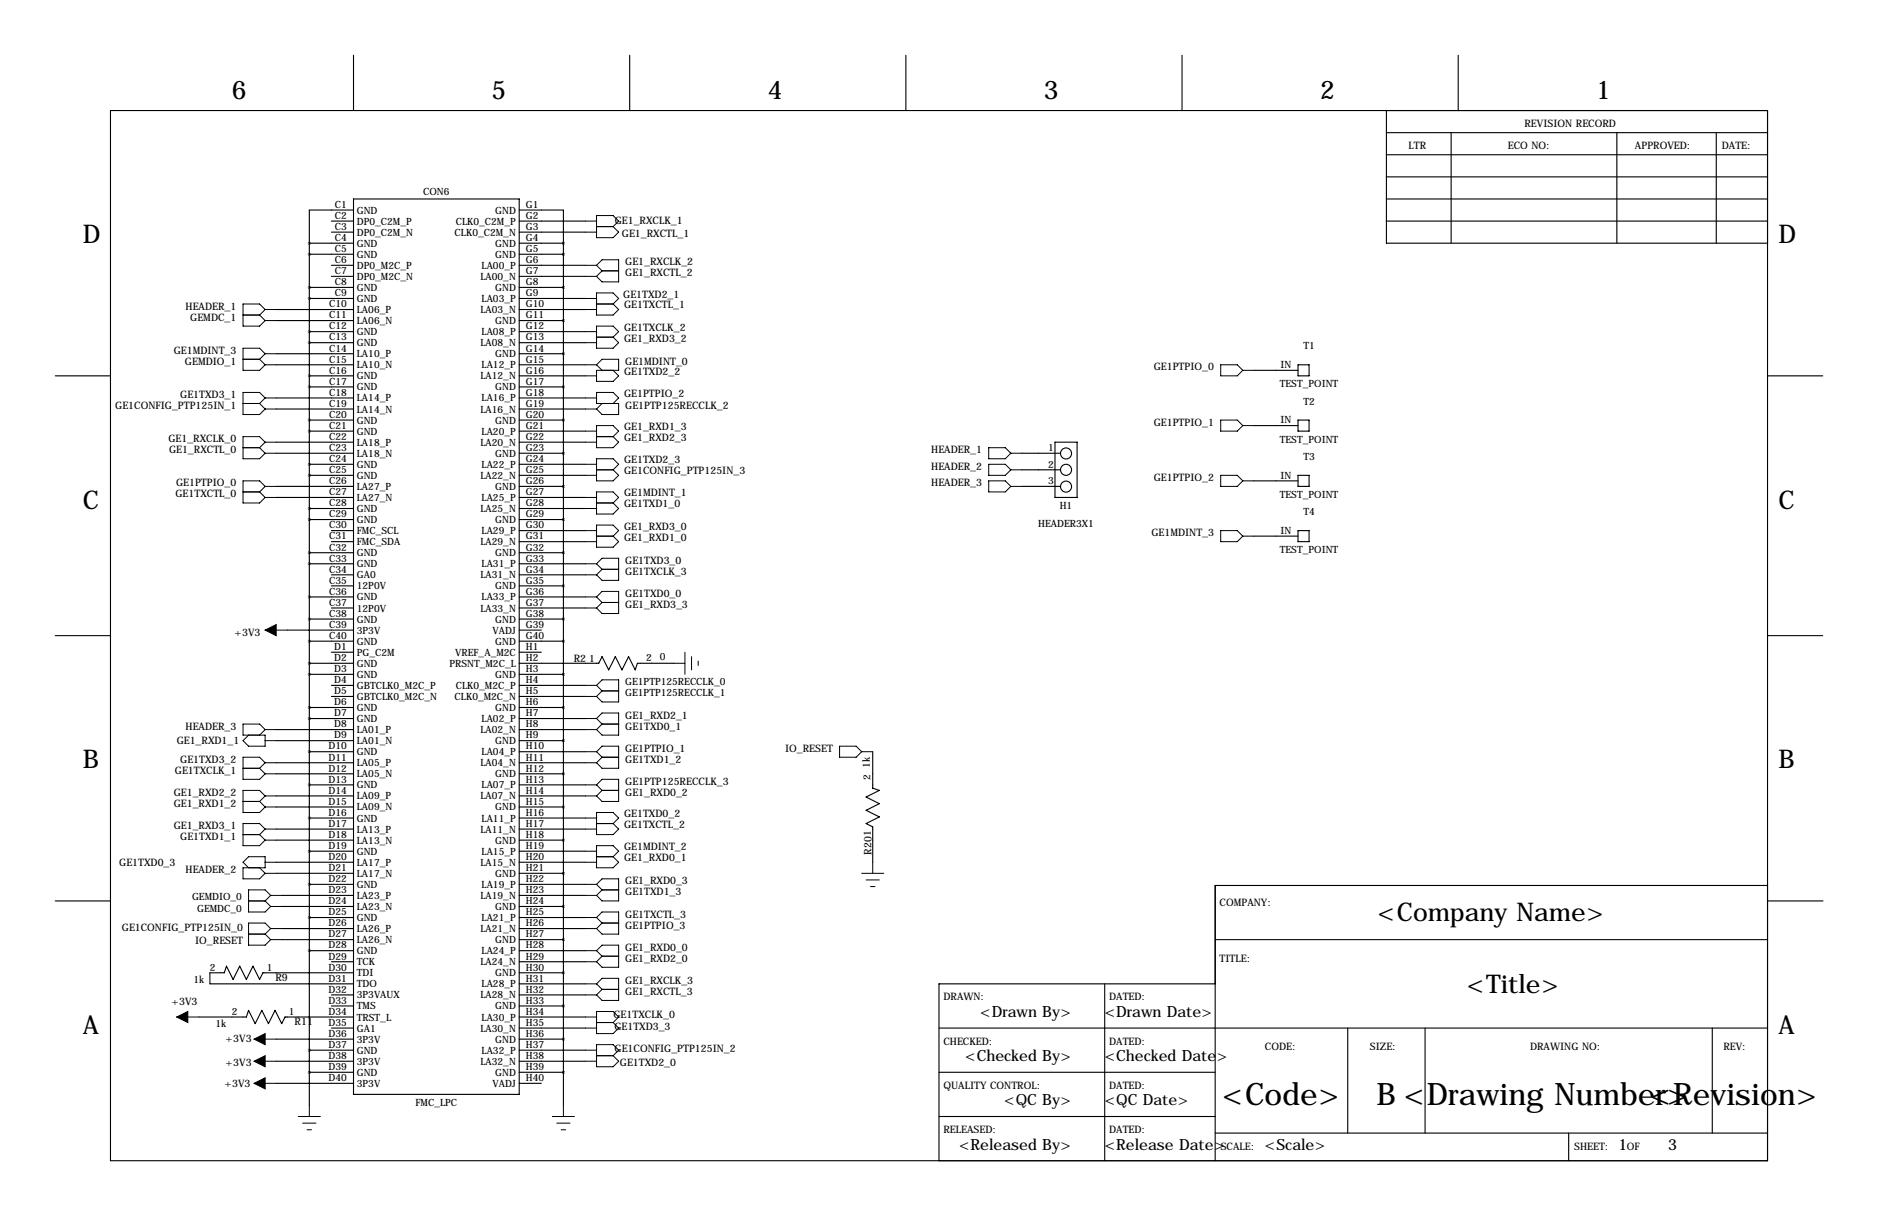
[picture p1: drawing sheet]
<svg xmlns="http://www.w3.org/2000/svg" width="432mm" height="279mm" viewBox="0 0 432 279" stroke-linecap="round" stroke-linejoin="round" font-family="sans-serif">
<g fill="none" stroke="#000" stroke-width=".25">
<path d="M81.3 12.7v12.7M144.8 12.7v12.7M208.3 12.7v12.7M271.8 12.7v12.7M335.3 12.7v12.7M25.4 25.4h381v241.3h-381zM318.8 30.5h87.6M318.8 35.6h87.6M318.8 25.4v30.5h87.6M333.7 30.5v25.4M371.8 30.5v25.4M394.6 30.5v25.4"/>
<path d="M71.1 55.9h10.2M71.1 58.4h10.2M71.1 55.9v198.1M76.2 50.8h5.1M76.2 53.3h5.1M81.3 48.3h-10.2v7.6M81.3 45.7h38.1v205.8h-38.1zM119.4 48.3h10.1v7.6M119.4 50.8h15.2M119.4 55.9h10.1M119.4 53.3h15.2M119.4 58.4h10.1"/>
<path d="M129.5 55.9v198.1M318.8 45.7h87.6M318.8 50.8h87.6M318.8 40.6h87.6M63.5 71.1h17.8M63.5 73.7h17.8M71.1 66h10.2M71.1 68.6h10.2M71.1 76.2h10.2M71.1 78.7h10.2M76.2 61h5.1M76.2 63.5h5.1"/>
<path d="M119.4 61h15.2M119.4 63.5h15.2M119.4 66h10.1M119.4 68.6h15.2M119.4 71.1h15.2M119.4 73.7h10.1M119.4 76.2h15.2M119.4 78.7h15.2M12.7 86.4h12.7M63.5 81.3h17.8M63.5 83.8h17.8M63.5 91.4h17.8"/>
<path d="M63.5 94h17.8M71.1 86.4h10.2M71.1 88.9h10.2M71.1 96.5h10.2M71.1 99.1h10.2M119.4 86.4h15.2M119.4 81.3h10.1M119.4 83.8h15.2M119.4 88.9h10.1M119.4 91.4h15.2M119.4 94h15.2M119.4 96.5h10.1"/>
<path d="M119.4 99.1h15.2M288.3 85.1h10.1M288.3 97.8h10.1M298.4 83.8h2.6v2.6h-2.6zM298.4 96.5h2.6v2.6h-2.6zM406.4 86.4h12.7M63.5 101.6h17.8M63.5 104.1h17.8M63.5 111.8h17.8M63.5 114.3h17.8M71.1 106.7h10.2M71.1 109.2h10.2"/>
<path d="M71.1 116.8h10.2M71.1 119.4h10.2M119.4 101.6h15.2M119.4 104.1h10.1M119.4 106.7h15.2M119.4 109.2h15.2M119.4 111.8h10.1M119.4 114.3h15.2M119.4 116.8h15.2M119.4 119.4h10.1M234.9 104.1h8.9M234.9 111.8h8.9"/>
<path d="M234.9 107.9h8.9M242.6 101.6h5v12.7h-5zM288.3 110.5h10.1M298.4 109.2h2.6v2.6h-2.6zM71.1 127h10.2M71.1 129.5h10.2M71.1 137.2h10.2M76.2 121.9h5.1M76.2 124.5h5.1M76.2 132.1h5.1M76.2 134.6h5.1M76.2 139.7h5.1"/>
<path d="M119.4 121.9h15.2M119.4 124.5h15.2M119.4 127h10.1M119.4 129.5h15.2M119.4 132.1h15.2M119.4 134.6h10.1M119.4 137.2h15.2M119.4 139.7h15.2M288.3 123.2h10.1M298.4 121.9h2.6v2.6h-2.6zM12.7 146h12.7M66 144.8h15.3"/>
<path d="M71.1 142.2h10.2M71.1 147.3h10.2M71.1 152.4h10.2M71.1 154.9h10.2M76.2 149.9h5.1M76.2 157.5h5.1M119.4 142.2h10.1M119.4 144.8h5.1M119.4 147.3h10.1M119.4 149.9h5.1M119.4 152.4h18.3l.7-1.5 1.6 3 1.5-3 1.5 3 1.5-3 1.5 3 .6-1.5h8.3M119.4 154.9h10.1"/>
<path d="M119.4 157.5h15.2M406.4 146h12.7M63.5 167.6h17.8M63.5 170.2h17.8M63.5 175.3h17.8M63.5 177.8h17.8M71.1 162.6h10.2M71.1 165.1h10.2M71.1 172.7h10.2M76.2 160h5.1M119.4 160h15.2M119.4 162.6h10.1"/>
<path d="M119.4 165.1h15.2M119.4 167.6h15.2M119.4 170.2h10.1M119.4 172.7h15.2M119.4 175.3h15.2M119.4 177.8h10.1M200.7 172.7v8.4l1.5 .5-3.1 1.5 3.1 1.6-3.1 1.5 3.1 1.5-3.1 1.5 1.6 .8v8.1M63.5 182.9h17.8M63.5 185.4h17.8M63.5 190.5h17.8M63.5 193h17.8M63.5 198.1h17.8"/>
<path d="M71.1 180.3h10.2M71.1 188h10.2M71.1 195.6h10.2M119.4 180.3h15.2M119.4 182.9h15.2M119.4 185.4h10.1M119.4 188h15.2M119.4 190.5h15.2M119.4 193h10.1M119.4 195.6h15.2M119.4 198.1h15.2M12.7 207h12.7"/>
<path d="M63.5 200.7h17.8M64.8 215.9h16.5M64.8 205.7h16.5M64.8 208.3h16.5M64.8 213.4h16.5M71.1 203.2h10.2M71.1 210.8h10.2M71.1 218.4h10.2M119.4 215.9h10.1M119.4 200.7h10.1M119.4 203.2h15.2M119.4 205.7h15.2"/>
<path d="M119.4 208.3h10.1M119.4 210.8h15.2M119.4 213.4h15.2M119.4 218.4h15.2M279.4 215.9h127M406.4 203.5h-127v63.2M406.5 207h12.7M45.7 233.7h10.9l.5-1.5 1.6 3 1.5-3 1.5 3 1.5-3 1.6 3 .7-1.5h15.8M63.5 238.8h17.8M76.2 236.2h5.1M76.2 221h5.1M76.2 228.6h5.1"/>
<path d="M76.2 231.1h5.1M81.3 223.5h-20.8l-.8 1.5-1.5-3-1.6 3-1.5-3-1.5 3-1.5-3-.5 1.5h-3.3v2.6h33M119.4 236.2h15.2M119.4 226.1h15.2M119.4 221h15.2M119.4 223.5h10.1M119.4 228.6h15.2M119.4 231.1h10.1M119.4 233.7h15.2M119.4 238.8h10.1M215.9 236.2h190.5M254 226.1v40.6"/>
<path d="M279.4 226.1h-63.5v40.6M309.9 236.2v24.1M327.7 236.2v24.1M393.7 236.2v24.1M63.5 243.8h17.8M63.5 248.9h17.8M71.1 246.4h10.2M71.1 241.3h10.2M119.4 246.4h10.1M119.4 241.3h15.2M119.4 243.8h15.2M119.4 248.9h5.1"/>
<path d="M215.9 246.4h63.5M215.9 256.5h63.5M279.4 260.3h127M360.7 260.3v6.4"/>
<circle cx="245.1" cy="107.9" r="1.27"/>
<circle cx="245.1" cy="111.8" r="1.27"/>
<circle cx="245.1" cy="104.2" r="1.27"/>
</g>
<g fill="none" stroke="#000" stroke-width=".23">
<path d="M134.6 50.8h2.6M134.6 53.3h2.6M137.2 49.5h3.8l1.2 1.3-1.2 1.3 1.2 1.2-1.2 1.3h-3.8zM137.2 52.1h3.8M55.9 72.4h3.8M59.7 72.4l1.3 1.3M61 71.1l-1.3-1.3h-3.8v5.1h3.8l1.3-1.2M61 71.1h2.5M61 73.7h2.5M61 71.1l-1.3 1.3M134.6 61h2.6M134.6 63.5h2.6"/>
<path d="M134.6 68.6h2.6M134.6 71.1h2.6M134.6 76.2h2.6M134.6 78.7h2.6M137.2 67.3h3.8l1.2 1.3-1.2 1.2 1.2 1.3-1.2 1.3h-3.8zM137.2 74.9h3.8l1.2 1.3-1.2 1.3 1.2 1.2-1.2 1.3h-3.8zM137.2 61l1.2-1.3h3.8v5.1h-3.8l-1.2-1.3M137.2 61l1.2 1.2M137.2 69.8h3.8M137.2 77.5h3.8M138.4 62.2h3.8M138.4 62.2l-1.2 1.3"/>
<path d="M55.9 92.7h3.8M55.9 82.5h3.8M59.7 82.5l1.3 1.3M59.7 92.7l1.3 1.3M61 81.3l-1.3-1.3h-3.8v5.1h3.8l1.3-1.3M61 91.4h2.5M61 91.4l-1.3-1.2h-3.8v5h3.8l1.3-1.2M61 81.3h2.5M61 81.3l-1.3 1.2M61 83.8h2.5M61 91.4l-1.3 1.3M61 94h2.5"/>
<path d="M134.6 86.4h2.6M134.6 91.4h2.6M134.6 99.1h2.6M134.6 83.8h2.6M134.6 94h2.6M137.2 83.8l1.2-1.3h3.8v2.6h-5v2.5h3.8l1.2-1.2-1.2-1.3M137.2 97.8h3.8l1.2 1.3-1.2 1.2 1.2 1.3-1.2 1.3h-3.8zM137.2 83.8l1.2 1.3M138.4 92.7l-1.2 1.3M141 92.7l1.2-1.3-1.2-1.2h-3.8v2.5h5v2.5h-3.8l-1.2-1.2M280.7 83.8h3.8l1.3 1.3-1.3 1.3h-3.8zM280.7 96.5h3.8l1.3 1.3-1.3 1.3h-3.8z"/>
<path d="M285.8 85.1h2.5M285.8 97.8h2.5M55.9 102.9h3.8M55.9 113h3.8M59.7 102.9l1.3 1.2M59.7 113l1.3 1.3M61 101.6l-1.3-1.3h-3.8v5.1h3.8l1.3-1.3M61 101.6h2.5M61 111.8l-1.3-1.3h-3.8v5.1h3.8l1.3-1.3M61 114.3h2.5M61 101.6l-1.3 1.3M61 104.1h2.5"/>
<path d="M61 111.8h2.5M61 111.8l-1.3 1.2M134.6 101.6h2.6M134.6 106.7h2.6M134.6 109.2h2.6M134.6 114.3h2.6M134.6 116.8h2.6M137.2 105.4h3.8l1.2 1.3-1.2 1.2 1.2 1.3-1.2 1.3h-3.8zM137.2 113h3.8l1.2 1.3-1.2 1.3 1.2 1.2-1.2 1.3h-3.8zM137.2 100.3h3.8M137.2 107.9h3.8M137.2 115.6h3.8"/>
<path d="M227.3 102.9h3.8l1.3 1.2-1.3 1.3h-3.8zM227.3 106.7h3.8l1.3 1.2-1.3 1.3h-3.8zM227.3 110.5h3.8l1.3 1.3-1.3 1.2h-3.8zM232.4 107.9h2.5M232.4 104.1h2.5M232.4 111.8h2.5M280.7 109.2h3.8l1.3 1.3-1.3 1.3h-3.8zM285.8 110.5h2.5M134.6 121.9h2.6M134.6 124.5h2.6M134.6 129.5h2.6M134.6 132.1h2.6"/>
<path d="M134.6 137.2h2.6M134.6 139.7h2.6M137.2 120.7h3.8l1.2 1.2-1.2 1.3 1.2 1.3-1.2 1.2h-3.8zM137.2 129.5l1.2-1.2h3.8v5h-3.8l-1.2-1.2M137.2 137.2l1.2-1.3h3.8v5.1h-3.8l-1.2-1.3M137.2 123.2h3.8M137.2 129.5l1.2 1.3M137.2 137.2l1.2 1.2M138.4 130.8h3.8M138.4 130.8l-1.2 1.3M138.4 138.4h3.8M138.4 138.4l-1.2 1.3"/>
<path d="M280.7 121.9h3.8l1.3 1.3-1.3 1.3h-3.8zM285.8 123.2h2.5M61 144.8h5M134.6 157.5h2.6M137.2 157.5l1.2-1.3h3.8v5.1h-3.8l-1.2-1.3M137.2 157.5l1.2 1.3M138.4 158.8h3.8M138.4 158.8l-1.2 1.2M154.9 152.4h2.6M157.5 149.9v5M159 150.9v3M160.5 151.9v1"/>
<path d="M55.9 176.5h3.8M59.7 176.5l1.3 1.3M61 170.2h2.5M61 167.6l-1.3-1.2h-3.8v2.5h5.1v2.5h-3.9l-1.2-1.2 1.2-1.3M61 175.3l-1.3-1.3h-3.8v5.1h3.8l1.3-1.3M61 167.6l-1.3 1.3M61 167.6h2.5M61 175.3h2.5M61 175.3l-1.3 1.2M61 177.8h2.5M134.6 160h2.6M134.6 165.1h2.6"/>
<path d="M134.6 167.6h2.6M134.6 172.7h2.6M134.6 175.3h2.6M137.2 165.1l1.2-1.3h3.8v5.1h-3.8l-1.2-1.3M137.2 172.7l1.2-1.3h3.8v5.1h-3.8l-1.2-1.2M137.2 165.1l1.2 1.3M137.2 172.7l1.2 1.3M138.4 166.4h3.8M138.4 166.4l-1.2 1.2M138.4 174h3.8M138.4 174l-1.2 1.3M193 171.4h3.8l1.3 1.3-1.3 1.3h-3.8z"/>
<path d="M198.1 172.7h2.6M55.9 184.1h3.8M55.9 191.8h3.8M57.1 199.4l-1.2-1.3 1.2-1.3h3.9v2.6h-5.1v2.5h3.8l1.3-1.2M59.7 191.8l1.3 1.2M59.7 184.1l1.3 1.3M59.7 199.4l1.3 1.3M61 198.1h2.5M61 190.5l-1.3-1.3h-3.8v5.1h3.8l1.3-1.3M61 190.5l-1.3 1.3M61 182.9l-1.3-1.3h-3.8v5.1h3.8l1.3-1.3M61 182.9h2.5"/>
<path d="M61 190.5h2.5M61 193h2.5M61 185.4h2.5M61 182.9l-1.3 1.2M134.6 198.1h2.6M134.6 182.9h2.6M134.6 188h2.6M134.6 190.5h2.6M134.6 195.6h2.6M134.6 180.3h2.6M137.2 186.7h3.8l1.2 1.3-1.2 1.2 1.2 1.3-1.2 1.3h-3.8zM137.2 194.3h3.8l1.2 1.3-1.2 1.2 1.2 1.3-1.2 1.3h-3.8z"/>
<path d="M137.2 180.3l1.2-1.2h3.8v5h-3.8l-1.2-1.2M137.2 196.8h3.8M137.2 189.2h3.8M137.2 180.3l1.2 1.3M138.4 181.6h3.8M138.4 181.6l-1.2 1.3M200.7 198.1v2.6M57.1 214.6h3.9M57.1 207h3.9M61 207l1.2 1.3M61 200.7h2.5M61 214.6l1.2 1.3"/>
<path d="M62.2 213.4l-1.2-1.3h-3.9v5.1h3.9l1.2-1.3M62.2 213.4h2.6M62.2 205.7l-1.2-1.2h-3.9v5h3.9l1.2-1.2M62.2 205.7h2.6M62.2 205.7l-1.2 1.3M62.2 208.3h2.6M62.2 213.4l-1.2 1.2M62.2 215.9h2.6M134.6 218.4h2.6M134.6 213.4h2.6M134.6 210.8h2.6M134.6 205.7h2.6"/>
<path d="M134.6 203.2h2.6M137.2 203.2l1.2-1.3h3.8v5.1h-3.8l-1.2-1.3M137.2 210.8l1.2-1.3h3.8v5.1h-3.8l-1.2-1.2M137.2 218.4l1.2-1.2h3.8v5h-3.8l-1.2-1.2M137.2 218.4l1.2 1.3M137.2 210.8l1.2 1.3M137.2 203.2l1.2 1.3M138.4 219.7h3.8M138.4 219.7l-1.2 1.3M138.4 212.1h3.8M138.4 212.1l-1.2 1.3M138.4 204.5h3.8"/>
<path d="M138.4 204.5l-1.2 1.2M198.1 200.7h5.1M199.1 202.2h3.1M200.2 203.7h1M40.6 233.7h5.1M58.4 238.8h5.1M134.6 236.2h2.6M134.6 233.7h2.6M134.6 228.6h2.6M134.6 226.1h2.6M134.6 221h2.6M137.2 232.4h3.8l1.2 1.3-1.2 1.2 1.2 1.3-1.2 1.3h-3.8z"/>
<path d="M137.2 234.9h3.8M137.2 226.1l1.2-1.3h3.8v5.1h-3.8l-1.2-1.3M137.2 226.1l1.2 1.2M138.4 227.3h3.8M138.4 227.3l-1.2 1.3M58.4 248.9h5.1M58.4 243.8h5.1M68.6 256.5h5.1M69.6 258.1h3M70.6 259.6h1M71.1 254v2.5M127 256.5h5.1"/>
<path d="M128 258.1h3.1M129 259.6h1M129.5 254v2.5M134.6 243.8h2.6M134.6 241.3h2.6M137.2 240h3.8l1.2 1.3-1.2 1.3 1.2 1.2-1.2 1.3h-3.8zM137.2 242.6h3.8"/>
</g>
<path d="M61 144.8l2.5-1.3v2.5zM40.6 233.7l2.6-1.3v2.5zM58.4 238.8l2.6-1.3v2.5zM58.4 248.9l2.6-1.3v2.6zM58.4 243.8l2.6-1.2v2.5z" fill="#000" stroke="#000" stroke-width=".23"/>
<path d="M129.5 246.4a.05 .05 0 0 0 .1 0 .05 .05 0 0 0-.1 0zM129.5 238.8a.05 .05 0 0 0 .1 0 .05 .05 0 0 0-.1 0zM129.5 231.1a.05 .05 0 0 0 .1 0 .05 .05 0 0 0-.1 0zM129.5 223.5a.05 .05 0 0 0 .1 0 .05 .05 0 0 0-.1 0zM129.5 215.9a.05 .05 0 0 0 .1 0 .05 .05 0 0 0-.1 0zM129.5 208.3a.05 .05 0 0 0 .1 0 .05 .05 0 0 0-.1 0zM129.5 200.7a.05 .05 0 0 0 .1 0 .05 .05 0 0 0-.1 0zM129.5 193a.05 .05 0 0 0 .1 0 .05 .05 0 0 0-.1 0zM129.5 185.4a.05 .05 0 0 0 .1 0 .05 .05 0 0 0-.1 0zM129.5 177.8a.05 .05 0 0 0 .1 0 .05 .05 0 0 0-.1 0zM129.5 170.2a.05 .05 0 0 0 .1 0 .05 .05 0 0 0-.1 0zM129.5 162.6a.05 .05 0 0 0 .1 0 .05 .05 0 0 0-.1 0zM129.5 154.9a.05 .05 0 0 0 .1 0 .05 .05 0 0 0-.1 0zM129.5 147.3a.05 .05 0 0 0 .1 0 .05 .05 0 0 0-.1 0zM129.5 142.2a.05 .05 0 0 0 .1 0 .05 .05 0 0 0-.1 0zM129.5 134.6a.05 .05 0 0 0 .1 0 .05 .05 0 0 0-.1 0zM129.5 127a.05 .05 0 0 0 .1 0 .05 .05 0 0 0-.1 0zM129.5 119.4a.05 .05 0 0 0 .1 0 .05 .05 0 0 0-.1 0zM129.5 111.8a.05 .05 0 0 0 .1 0 .05 .05 0 0 0-.1 0zM129.5 104.1a.05 .05 0 0 0 .1 0 .05 .05 0 0 0-.1 0zM129.5 96.5a.05 .05 0 0 0 .1 0 .05 .05 0 0 0-.1 0zM129.5 88.9a.05 .05 0 0 0 .1 0 .05 .05 0 0 0-.1 0zM129.5 81.3a.05 .05 0 0 0 .1 0 .05 .05 0 0 0-.1 0zM129.5 73.7a.05 .05 0 0 0 .1 0 .05 .05 0 0 0-.1 0zM129.5 66a.05 .05 0 0 0 .1 0 .05 .05 0 0 0-.1 0zM129.5 58.4a.05 .05 0 0 0 .1 0 .05 .05 0 0 0-.1 0zM129.5 55.9a.05 .05 0 0 0 .1 0 .05 .05 0 0 0-.1 0z" fill="#000" stroke="#000" stroke-width=".63"/>
<g font-size="7.1">
<text x="281" y="254">&lt;Code&gt;</text>
<text x="316.5" y="254">B &lt;Drawing Number&gt;</text>
<text x="379.4" y="254">&lt;Revision&gt;</text>
</g>
<g font-size="5.9">
<text x="53.3" y="22.9">6</text>
<text x="113" y="22.9">5</text>
<text x="176.5" y="22.9">4</text>
<text x="240" y="22.9">3</text>
<text x="303.5" y="22.9">2</text>
<text x="367" y="22.9">1</text>
<text x="19" y="55.9">D</text>
<text x="408.9" y="55.9">D</text>
<text x="19" y="116.8">C</text>
<text x="408.9" y="116.8">C</text>
<text x="19" y="176.5">B</text>
<text x="408.9" y="176.5">B</text>
<text x="316.8" y="211.6">&lt;Company Name&gt;</text>
<text x="337.3" y="228.1">&lt;Title&gt;</text>
<text x="19" y="237.5">A</text>
<text x="408.9" y="237.5">A</text>
</g>
<g font-size="3.6">
<text x="225.4" y="233.7">&lt;Drawn By&gt;</text>
<text x="254" y="233.7">&lt;Drawn Date&gt;</text>
<text x="221.9" y="243.8">&lt;Checked By&gt;</text>
<text x="254" y="243.8">&lt;Checked Date&gt;</text>
<text x="230.9" y="254">&lt;QC By&gt;</text>
<text x="254" y="254">&lt;QC Date&gt;</text>
<text x="220.5" y="264.1">&lt;Released By&gt;</text>
<text x="254" y="264.1">&lt;Release Date&gt;</text>
<text x="290.8" y="264.1">&lt;Scale&gt;</text>
<text x="372.1" y="264.1">1</text>
<text x="383.5" y="264.1">3</text>
</g>
<g font-size="2.4">
<text x="350.5" y="29.2">REVISION RECORD</text>
<text x="323.8" y="34.3">LTR</text>
<text x="346.7" y="34.3">ECO NO:</text>
<text x="375.9" y="34.3">APPROVED:</text>
<text x="395.9" y="34.3">DATE:</text>
<text x="141.4" y="51.6">GE1_RXCLK_1</text>
<text x="143" y="54.4">GE1_RXCTL_1</text>
<text x="143.8" y="61">GE1_RXCLK_2</text>
<text x="143.8" y="63.5">GE1_RXCTL_2</text>
<text x="42.7" y="71.1">HEADER_1</text>
<text x="143.3" y="68.6">GE1TXD2_1</text>
<text x="143.5" y="70.9">GE1TXCTL_1</text>
<text x="43.8" y="73.7">GEMDC_1</text>
<text x="143.5" y="75.9">GE1TXCLK_2</text>
<text x="40" y="81.3">GE1MDINT_3</text>
<text x="42.5" y="83.8">GEMDIO_1</text>
<text x="143.5" y="78.5">GE1_RXD3_2</text>
<text x="143.8" y="83.8">GE1MDINT_0</text>
<text x="143.5" y="86.1">GE1TXD2_2</text>
<text x="265.3" y="85.1">GE1PTPIO_0</text>
<text x="26.5" y="94">GE1CONFIG_PTP125IN_1</text>
<text x="41.5" y="91.4">GE1TXD3_1</text>
<text x="143.5" y="91.2">GE1PTPIO_2</text>
<text x="143.8" y="94">GE1PTP125RECCLK_2</text>
<text x="38.7" y="101.6">GE1_RXCLK_0</text>
<text x="143.5" y="98.8">GE1_RXD1_3</text>
<text x="143.5" y="101.3">GE1_RXD2_3</text>
<text x="265.3" y="97.8">GE1PTPIO_1</text>
<text x="38.9" y="104.1">GE1_RXCTL_0</text>
<text x="143.5" y="106.4">GE1TXD2_3</text>
<text x="214.1" y="104.1">HEADER_1</text>
<text x="214.1" y="107.9">HEADER_2</text>
<text x="40.5" y="111.8">GE1PTPIO_0</text>
<text x="143.5" y="109">GE1CONFIG_PTP125IN_3</text>
<text x="214.1" y="111.8">HEADER_3</text>
<text x="265.3" y="110.5">GE1PTPIO_2</text>
<text x="40.4" y="114.3">GE1TXCTL_0</text>
<text x="143.5" y="114">GE1MDINT_1</text>
<text x="143.5" y="116.6">GE1TXD1_0</text>
<text x="143.5" y="121.7">GE1_RXD3_0</text>
<text x="143.5" y="124.2">GE1_RXD1_0</text>
<text x="264.7" y="123.2">GE1MDINT_3</text>
<text x="143.8" y="129.5">GE1TXD3_0</text>
<text x="143.8" y="132.1">GE1TXCLK_3</text>
<text x="143.8" y="137.2">GE1TXD0_0</text>
<text x="143.8" y="139.7">GE1_RXD3_3</text>
<text x="53.9" y="146">+3V3</text>
<text x="131.9" y="152.1">R2</text>
<text x="42.7" y="167.6">HEADER_3</text>
<text x="143.8" y="165.1">GE1_RXD2_1</text>
<text x="143.8" y="167.6">GE1TXD0_1</text>
<text x="40.6" y="170.9">GE1_RXD1_1</text>
<text x="143.8" y="172.7">GE1PTPIO_1</text>
<text x="180.5" y="172.7">IO_RESET</text>
<text x="40.2" y="177.8">GE1TXCLK_1</text>
<text x="41.5" y="175.3">GE1TXD3_2</text>
<text x="143.8" y="175.3">GE1TXD1_2</text>
<text x="40" y="185.4">GE1_RXD1_2</text>
<text x="40" y="182.9">GE1_RXD2_2</text>
<text x="143.8" y="182.9">GE1_RXD0_2</text>
<text x="143.8" y="180.3">GE1PTP125RECCLK_3</text>
<text x="40" y="190.5">GE1_RXD3_1</text>
<text x="143.5" y="187.7">GE1TXD0_2</text>
<text x="143.5" y="190.2">GE1TXCTL_2</text>
<text x="41.5" y="193">GE1TXD1_1</text>
<text x="143.5" y="195.3">GE1MDINT_2</text>
<text x="143.5" y="197.9">GE1_RXD0_1</text>
<text x="200.4" y="196.4" transform="rotate(-90 200.4 196.4)">R201</text>
<text x="27.4" y="198.9">GE1TXD0_3</text>
<text x="42.7" y="200.7">HEADER_2</text>
<text x="143.8" y="203.2">GE1_RXD0_3</text>
<text x="143.8" y="205.7">GE1TXD1_3</text>
<text x="280.4" y="208.3">COMPANY:</text>
<text x="28" y="213.9">GE1CONFIG_PTP125IN_0</text>
<text x="143.8" y="213.4">GE1PTPIO_3</text>
<text x="143.8" y="210.8">GE1TXCTL_3</text>
<text x="44.9" y="216.9">IO_RESET</text>
<text x="143.8" y="221">GE1_RXD2_0</text>
<text x="143.8" y="218.4">GE1_RXD0_0</text>
<text x="280.4" y="221">TITLE:</text>
<text x="63.3" y="225.4">R9</text>
<text x="143.8" y="226.1">GE1_RXCLK_3</text>
<text x="39.4" y="230.9">+3V3</text>
<text x="141.1" y="233.9">GE1TXCLK_0</text>
<text x="143.8" y="228.6">GE1_RXCTL_3</text>
<text x="216.9" y="229.9">DRAWN:</text>
<text x="255" y="229.9">DATED:</text>
<text x="51.9" y="239.5">+3V3</text>
<text x="67.7" y="235.6">R11</text>
<text x="141.3" y="236.7">GE1TXD3_3</text>
<text x="51.9" y="244.9">+3V3</text>
<text x="141.3" y="241.8">GE1CONFIG_PTP125IN_2</text>
<text x="142.5" y="244.9">GE1TXD2_0</text>
<text x="216.9" y="240">CHECKED:</text>
<text x="255" y="240">DATED:</text>
<text x="290.8" y="241.3">CODE:</text>
<text x="315" y="241.3">SIZE:</text>
<text x="351.8" y="241.3">DRAWING NO:</text>
<text x="396.2" y="241.3">REV:</text>
<text x="51.6" y="249.7">+3V3</text>
<text x="216.9" y="250.2">QUALITY CONTROL:</text>
<text x="255" y="250.2">DATED:</text>
<text x="216.9" y="260.3">RELEASED:</text>
<text x="255" y="260.3">DATED:</text>
<text x="280.7" y="264.2">SCALE:</text>
<text x="361.9" y="264.2">SHEET:</text>
<text x="374" y="264.2">OF</text>
</g>
<g font-size="2.3">
<text x="77" y="47.8">C1</text>
<text x="97.3" y="44.7">CON6</text>
<text x="120.9" y="47.8">G1</text>
<text x="77" y="50.3">C2</text>
<text x="77" y="52.8">C3</text>
<text x="82" y="49.1">GND</text>
<text x="82" y="51.6">DP0_C2M_P</text>
<text x="104.8" y="51.6">CLK0_C2M_P</text>
<text x="113.9" y="49.1">GND</text>
<text x="120.9" y="50.3">G2</text>
<text x="120.9" y="52.8">G3</text>
<text x="77" y="55.4">C4</text>
<text x="77" y="57.9">C5</text>
<text x="82" y="54.1">DP0_C2M_N</text>
<text x="82" y="56.7">GND</text>
<text x="82" y="59.2">GND</text>
<text x="104.5" y="54.1">CLK0_C2M_N</text>
<text x="113.9" y="56.7">GND</text>
<text x="113.9" y="59.2">GND</text>
<text x="120.9" y="55.4">G4</text>
<text x="120.9" y="57.9">G5</text>
<text x="77" y="60.5">C6</text>
<text x="77" y="63">C7</text>
<text x="77" y="65.5">C8</text>
<text x="82" y="61.8">DP0_M2C_P</text>
<text x="82" y="64.3">DP0_M2C_N</text>
<text x="110.4" y="64.3">LA00_N</text>
<text x="110.7" y="61.8">LA00_P</text>
<text x="120.9" y="60.5">G6</text>
<text x="120.9" y="63">G7</text>
<text x="120.9" y="65.5">G8</text>
<text x="75.7" y="70.6">C10</text>
<text x="77" y="68.1">C9</text>
<text x="82" y="66.8">GND</text>
<text x="82" y="69.4">GND</text>
<text x="82" y="71.9">LA06_P</text>
<text x="110.4" y="71.9">LA03_N</text>
<text x="110.7" y="69.4">LA03_P</text>
<text x="113.9" y="66.8">GND</text>
<text x="120.9" y="68.1">G9</text>
<text x="120.9" y="70.6">G10</text>
<text x="75.7" y="73.2">C11</text>
<text x="75.7" y="75.7">C12</text>
<text x="82" y="74.5">LA06_N</text>
<text x="82" y="77">GND</text>
<text x="110.7" y="77">LA08_P</text>
<text x="113.9" y="74.5">GND</text>
<text x="120.9" y="73.2">G11</text>
<text x="120.9" y="75.7">G12</text>
<text x="75.7" y="78.2">C13</text>
<text x="75.7" y="80.8">C14</text>
<text x="75.7" y="83.3">C15</text>
<text x="82" y="79.5">GND</text>
<text x="82" y="82.1">LA10_P</text>
<text x="110.4" y="79.5">LA08_N</text>
<text x="113.9" y="82.1">GND</text>
<text x="120.9" y="78.2">G13</text>
<text x="120.9" y="80.8">G14</text>
<text x="120.9" y="83.3">G15</text>
<text x="299.7" y="80.3">T1</text>
<text x="75.7" y="85.9">C16</text>
<text x="75.7" y="88.4">C17</text>
<text x="82" y="84.6">LA10_N</text>
<text x="82" y="87.2">GND</text>
<text x="82" y="89.7">GND</text>
<text x="110.4" y="87.2">LA12_N</text>
<text x="110.7" y="84.6">LA12_P</text>
<text x="113.9" y="89.7">GND</text>
<text x="120.9" y="85.9">G16</text>
<text x="120.9" y="88.4">G17</text>
<text x="294.3" y="89">TEST_POINT</text>
<text x="294.4" y="84.6">IN</text>
<text x="75.7" y="90.9">C18</text>
<text x="75.7" y="93.5">C19</text>
<text x="82" y="92.2">LA14_P</text>
<text x="82" y="94.8">LA14_N</text>
<text x="110.4" y="94.8">LA16_N</text>
<text x="110.7" y="92.2">LA16_P</text>
<text x="120.9" y="90.9">G18</text>
<text x="120.9" y="93.5">G19</text>
<text x="299.7" y="93">T2</text>
<text x="75.7" y="96">C20</text>
<text x="75.7" y="98.6">C21</text>
<text x="75.7" y="101.1">C22</text>
<text x="82" y="97.3">GND</text>
<text x="82" y="99.9">GND</text>
<text x="110.7" y="99.9">LA20_P</text>
<text x="113.9" y="97.3">GND</text>
<text x="120.9" y="96">G20</text>
<text x="120.9" y="98.6">G21</text>
<text x="120.9" y="101.1">G22</text>
<text x="294.3" y="101.7">TEST_POINT</text>
<text x="294.4" y="97.3">IN</text>
<text x="75.7" y="103.6">C23</text>
<text x="75.7" y="106.2">C24</text>
<text x="82" y="102.4">LA18_P</text>
<text x="82" y="104.9">LA18_N</text>
<text x="82" y="107.5">GND</text>
<text x="110.4" y="102.4">LA20_N</text>
<text x="110.7" y="107.5">LA22_P</text>
<text x="113.9" y="104.9">GND</text>
<text x="120.9" y="103.6">G23</text>
<text x="120.9" y="106.2">G24</text>
<text x="241" y="107.4">2</text>
<text x="241" y="103.6">1</text>
<text x="299.7" y="105.7">T3</text>
<text x="75.7" y="108.7">C25</text>
<text x="75.7" y="111.3">C26</text>
<text x="75.7" y="113.8">C27</text>
<text x="82" y="110">GND</text>
<text x="82" y="112.6">LA27_P</text>
<text x="110.4" y="110">LA22_N</text>
<text x="113.9" y="112.6">GND</text>
<text x="120.9" y="108.7">G25</text>
<text x="120.9" y="111.3">G26</text>
<text x="120.9" y="113.8">G27</text>
<text x="241" y="111.3">3</text>
<text x="294.4" y="110">IN</text>
<text x="75.7" y="116.3">C28</text>
<text x="75.7" y="118.9">C29</text>
<text x="82" y="115.1">LA27_N</text>
<text x="82" y="117.6">GND</text>
<text x="110.4" y="117.6">LA25_N</text>
<text x="110.7" y="115.1">LA25_P</text>
<text x="120.9" y="116.3">G28</text>
<text x="120.9" y="118.9">G29</text>
<text x="243.7" y="116.8">H1</text>
<text x="294.3" y="114.4">TEST_POINT</text>
<text x="299.7" y="118.4">T4</text>
<text x="75.7" y="121.4">C30</text>
<text x="75.7" y="124">C31</text>
<text x="82" y="120.2">GND</text>
<text x="82" y="122.7">FMC_SCL</text>
<text x="82" y="125.3">FMC_SDA</text>
<text x="110.4" y="125.3">LA29_N</text>
<text x="110.7" y="122.7">LA29_P</text>
<text x="113.9" y="120.2">GND</text>
<text x="120.9" y="121.4">G30</text>
<text x="120.9" y="124">G31</text>
<text x="238.7" y="121">HEADER3X1</text>
<text x="294.4" y="122.7">IN</text>
<text x="75.7" y="126.5">C32</text>
<text x="75.7" y="129">C33</text>
<text x="75.7" y="131.6">C34</text>
<text x="82" y="127.8">GND</text>
<text x="82" y="130.3">GND</text>
<text x="110.7" y="130.3">LA31_P</text>
<text x="113.9" y="127.8">GND</text>
<text x="120.9" y="126.5">G32</text>
<text x="120.9" y="129">G33</text>
<text x="120.9" y="131.6">G34</text>
<text x="294.3" y="127.1">TEST_POINT</text>
<text x="75.7" y="134.1">C35</text>
<text x="75.7" y="136.7">C36</text>
<text x="82" y="132.9">GA0</text>
<text x="82" y="135.4">12P0V</text>
<text x="82" y="138">GND</text>
<text x="110.4" y="132.9">LA31_N</text>
<text x="110.7" y="138">LA33_P</text>
<text x="113.9" y="135.4">GND</text>
<text x="120.9" y="134.1">G35</text>
<text x="120.9" y="136.7">G36</text>
<text x="75.7" y="139.2">C37</text>
<text x="75.7" y="141.7">C38</text>
<text x="82" y="140.5">12P0V</text>
<text x="82" y="143">GND</text>
<text x="110.4" y="140.5">LA33_N</text>
<text x="113.9" y="143">GND</text>
<text x="120.9" y="139.2">G37</text>
<text x="120.9" y="141.7">G38</text>
<text x="75.7" y="144.3">C39</text>
<text x="75.7" y="146.8">C40</text>
<text x="76.9" y="149.4">D1</text>
<text x="82" y="145.6">3P3V</text>
<text x="82" y="148.1">GND</text>
<text x="113.2" y="145.6">VADJ</text>
<text x="113.9" y="148.1">GND</text>
<text x="120.9" y="144.3">G39</text>
<text x="120.9" y="146.8">G40</text>
<text x="120.9" y="149.4">H1</text>
<text x="76.9" y="151.9">D2</text>
<text x="76.9" y="154.4">D3</text>
<text x="82" y="150.7">PG_C2M</text>
<text x="82" y="153.2">GND</text>
<text x="82" y="155.7">GND</text>
<text x="103.3" y="153.2">PRSNT_M2C_L</text>
<text x="104.7" y="150.7">VREF_A_M2C</text>
<text x="113.9" y="155.7">GND</text>
<text x="120.9" y="151.9">H2</text>
<text x="120.9" y="154.4">H3</text>
<text x="135.5" y="152">1</text>
<text x="148.5" y="151.9">2</text>
<text x="151.7" y="151.7">0</text>
<text x="76.9" y="157">D4</text>
<text x="76.9" y="159.5">D5</text>
<text x="82" y="158.3">GBTCLK0_M2C_P</text>
<text x="82" y="160.8">GBTCLK0_M2C_N</text>
<text x="104.5" y="160.8">CLK0_M2C_N</text>
<text x="104.8" y="158.3">CLK0_M2C_P</text>
<text x="120.9" y="157">H4</text>
<text x="120.9" y="159.5">H5</text>
<text x="143.8" y="157.5">GE1PTP125RECCLK_0</text>
<text x="143.8" y="160">GE1PTP125RECCLK_1</text>
<text x="76.9" y="162.1">D6</text>
<text x="76.9" y="164.6">D7</text>
<text x="76.9" y="167.1">D8</text>
<text x="82" y="163.4">GND</text>
<text x="82" y="165.9">GND</text>
<text x="110.7" y="165.9">LA02_P</text>
<text x="113.9" y="163.4">GND</text>
<text x="120.9" y="162.1">H6</text>
<text x="120.9" y="164.6">H7</text>
<text x="120.9" y="167.1">H8</text>
<text x="75.5" y="172.2">D10</text>
<text x="76.9" y="169.7">D9</text>
<text x="82" y="168.4">LA01_P</text>
<text x="82" y="171">LA01_N</text>
<text x="82" y="173.5">GND</text>
<text x="110.4" y="168.4">LA02_N</text>
<text x="110.7" y="173.5">LA04_P</text>
<text x="113.9" y="171">GND</text>
<text x="120.9" y="169.7">H9</text>
<text x="120.9" y="172.2">H10</text>
<text x="75.5" y="174.8">D11</text>
<text x="75.5" y="177.3">D12</text>
<text x="75.5" y="179.8">D13</text>
<text x="82" y="176.1">LA05_P</text>
<text x="82" y="178.6">LA05_N</text>
<text x="110.4" y="176.1">LA04_N</text>
<text x="113.9" y="178.6">GND</text>
<text x="120.9" y="174.8">H11</text>
<text x="120.9" y="177.3">H12</text>
<text x="120.9" y="179.8">H13</text>
<text x="200" y="176.5" transform="rotate(-90 200 176.5)">1k</text>
<text x="200.2" y="179.1" transform="rotate(-90 200.2 179.1)">2</text>
<text x="75.5" y="182.4">D14</text>
<text x="75.5" y="184.9">D15</text>
<text x="82" y="181.1">GND</text>
<text x="82" y="183.7">LA09_P</text>
<text x="110.4" y="183.7">LA07_N</text>
<text x="110.7" y="181.1">LA07_P</text>
<text x="120.9" y="182.4">H14</text>
<text x="120.9" y="184.9">H15</text>
<text x="75.5" y="187.5">D16</text>
<text x="75.5" y="190">D17</text>
<text x="82" y="186.2">LA09_N</text>
<text x="82" y="188.8">GND</text>
<text x="82" y="191.3">LA13_P</text>
<text x="110.4" y="191.3">LA11_N</text>
<text x="110.7" y="188.8">LA11_P</text>
<text x="113.9" y="186.2">GND</text>
<text x="120.9" y="187.5">H16</text>
<text x="120.9" y="190">H17</text>
<text x="75.5" y="192.5">D18</text>
<text x="75.5" y="195.1">D19</text>
<text x="75.5" y="197.6">D20</text>
<text x="82" y="193.8">LA13_N</text>
<text x="82" y="196.4">GND</text>
<text x="110.7" y="196.4">LA15_P</text>
<text x="113.9" y="193.8">GND</text>
<text x="120.9" y="192.5">H18</text>
<text x="120.9" y="195.1">H19</text>
<text x="120.9" y="197.6">H20</text>
<text x="75.5" y="200.2">D21</text>
<text x="75.5" y="202.7">D22</text>
<text x="82" y="198.9">LA17_P</text>
<text x="82" y="201.5">LA17_N</text>
<text x="110.4" y="198.9">LA15_N</text>
<text x="113.9" y="201.5">GND</text>
<text x="120.9" y="200.2">H21</text>
<text x="120.9" y="202.7">H22</text>
<text x="44.2" y="206.8">GEMDIO_0</text>
<text x="45.3" y="209.5">GEMDC_0</text>
<text x="75.5" y="205.2">D23</text>
<text x="75.5" y="207.8">D24</text>
<text x="82" y="204">GND</text>
<text x="82" y="206.5">LA23_P</text>
<text x="82" y="209.1">LA23_N</text>
<text x="110.4" y="206.5">LA19_N</text>
<text x="110.7" y="204">LA19_P</text>
<text x="113.9" y="209.1">GND</text>
<text x="120.9" y="205.2">H23</text>
<text x="120.9" y="207.8">H24</text>
<text x="75.5" y="210.3">D25</text>
<text x="75.5" y="212.9">D26</text>
<text x="75.5" y="215.4">D27</text>
<text x="82" y="211.6">GND</text>
<text x="82" y="214.2">LA26_P</text>
<text x="110.4" y="214.2">LA21_N</text>
<text x="110.7" y="211.6">LA21_P</text>
<text x="120.9" y="210.3">H25</text>
<text x="120.9" y="212.9">H26</text>
<text x="120.9" y="215.4">H27</text>
<text x="75.5" y="217.9">D28</text>
<text x="75.5" y="220.5">D29</text>
<text x="82" y="216.7">LA26_N</text>
<text x="82" y="219.2">GND</text>
<text x="82" y="221.8">TCK</text>
<text x="110.4" y="221.8">LA24_N</text>
<text x="110.7" y="219.2">LA24_P</text>
<text x="113.9" y="216.7">GND</text>
<text x="120.9" y="217.9">H28</text>
<text x="120.9" y="220.5">H29</text>
<text x="44.5" y="225.8">1k</text>
<text x="48.3" y="223">2</text>
<text x="61.3" y="223.1">1</text>
<text x="75.5" y="223">D30</text>
<text x="75.5" y="225.6">D31</text>
<text x="82" y="224.3">TDI</text>
<text x="82" y="226.9">TDO</text>
<text x="110.7" y="226.9">LA28_P</text>
<text x="113.9" y="224.3">GND</text>
<text x="120.9" y="223">H30</text>
<text x="120.9" y="225.6">H31</text>
<text x="53.3" y="233.2">2</text>
<text x="66.4" y="233.3">1</text>
<text x="75.5" y="228.1">D32</text>
<text x="75.5" y="230.6">D33</text>
<text x="75.5" y="233.2">D34</text>
<text x="82" y="229.4">3P3VAUX</text>
<text x="82" y="231.9">TMS</text>
<text x="110.4" y="229.4">LA28_N</text>
<text x="113.9" y="231.9">GND</text>
<text x="120.9" y="228.1">H32</text>
<text x="120.9" y="230.6">H33</text>
<text x="120.9" y="233.2">H34</text>
<text x="49.5" y="236">1k</text>
<text x="75.5" y="235.7">D35</text>
<text x="75.5" y="238.3">D36</text>
<text x="82" y="234.5">TRST_L</text>
<text x="82" y="237">GA1</text>
<text x="82" y="239.6">3P3V</text>
<text x="110.4" y="237">LA30_N</text>
<text x="110.7" y="234.5">LA30_P</text>
<text x="113.9" y="239.6">GND</text>
<text x="120.9" y="235.7">H35</text>
<text x="120.9" y="238.3">H36</text>
<text x="75.5" y="240.8">D37</text>
<text x="75.5" y="243.3">D38</text>
<text x="75.5" y="245.9">D39</text>
<text x="82" y="242.1">GND</text>
<text x="82" y="244.6">3P3V</text>
<text x="110.4" y="244.6">LA32_N</text>
<text x="110.7" y="242.1">LA32_P</text>
<text x="120.9" y="240.8">H37</text>
<text x="120.9" y="243.3">H38</text>
<text x="120.9" y="245.9">H39</text>
<text x="75.5" y="248.4">D40</text>
<text x="82" y="247.2">GND</text>
<text x="82" y="249.7">3P3V</text>
<text x="113.2" y="249.7">VADJ</text>
<text x="113.9" y="247.2">GND</text>
<text x="120.9" y="248.4">H40</text>
<text x="95.5" y="254.1">FMC_LPC</text>
</g>
</svg>
